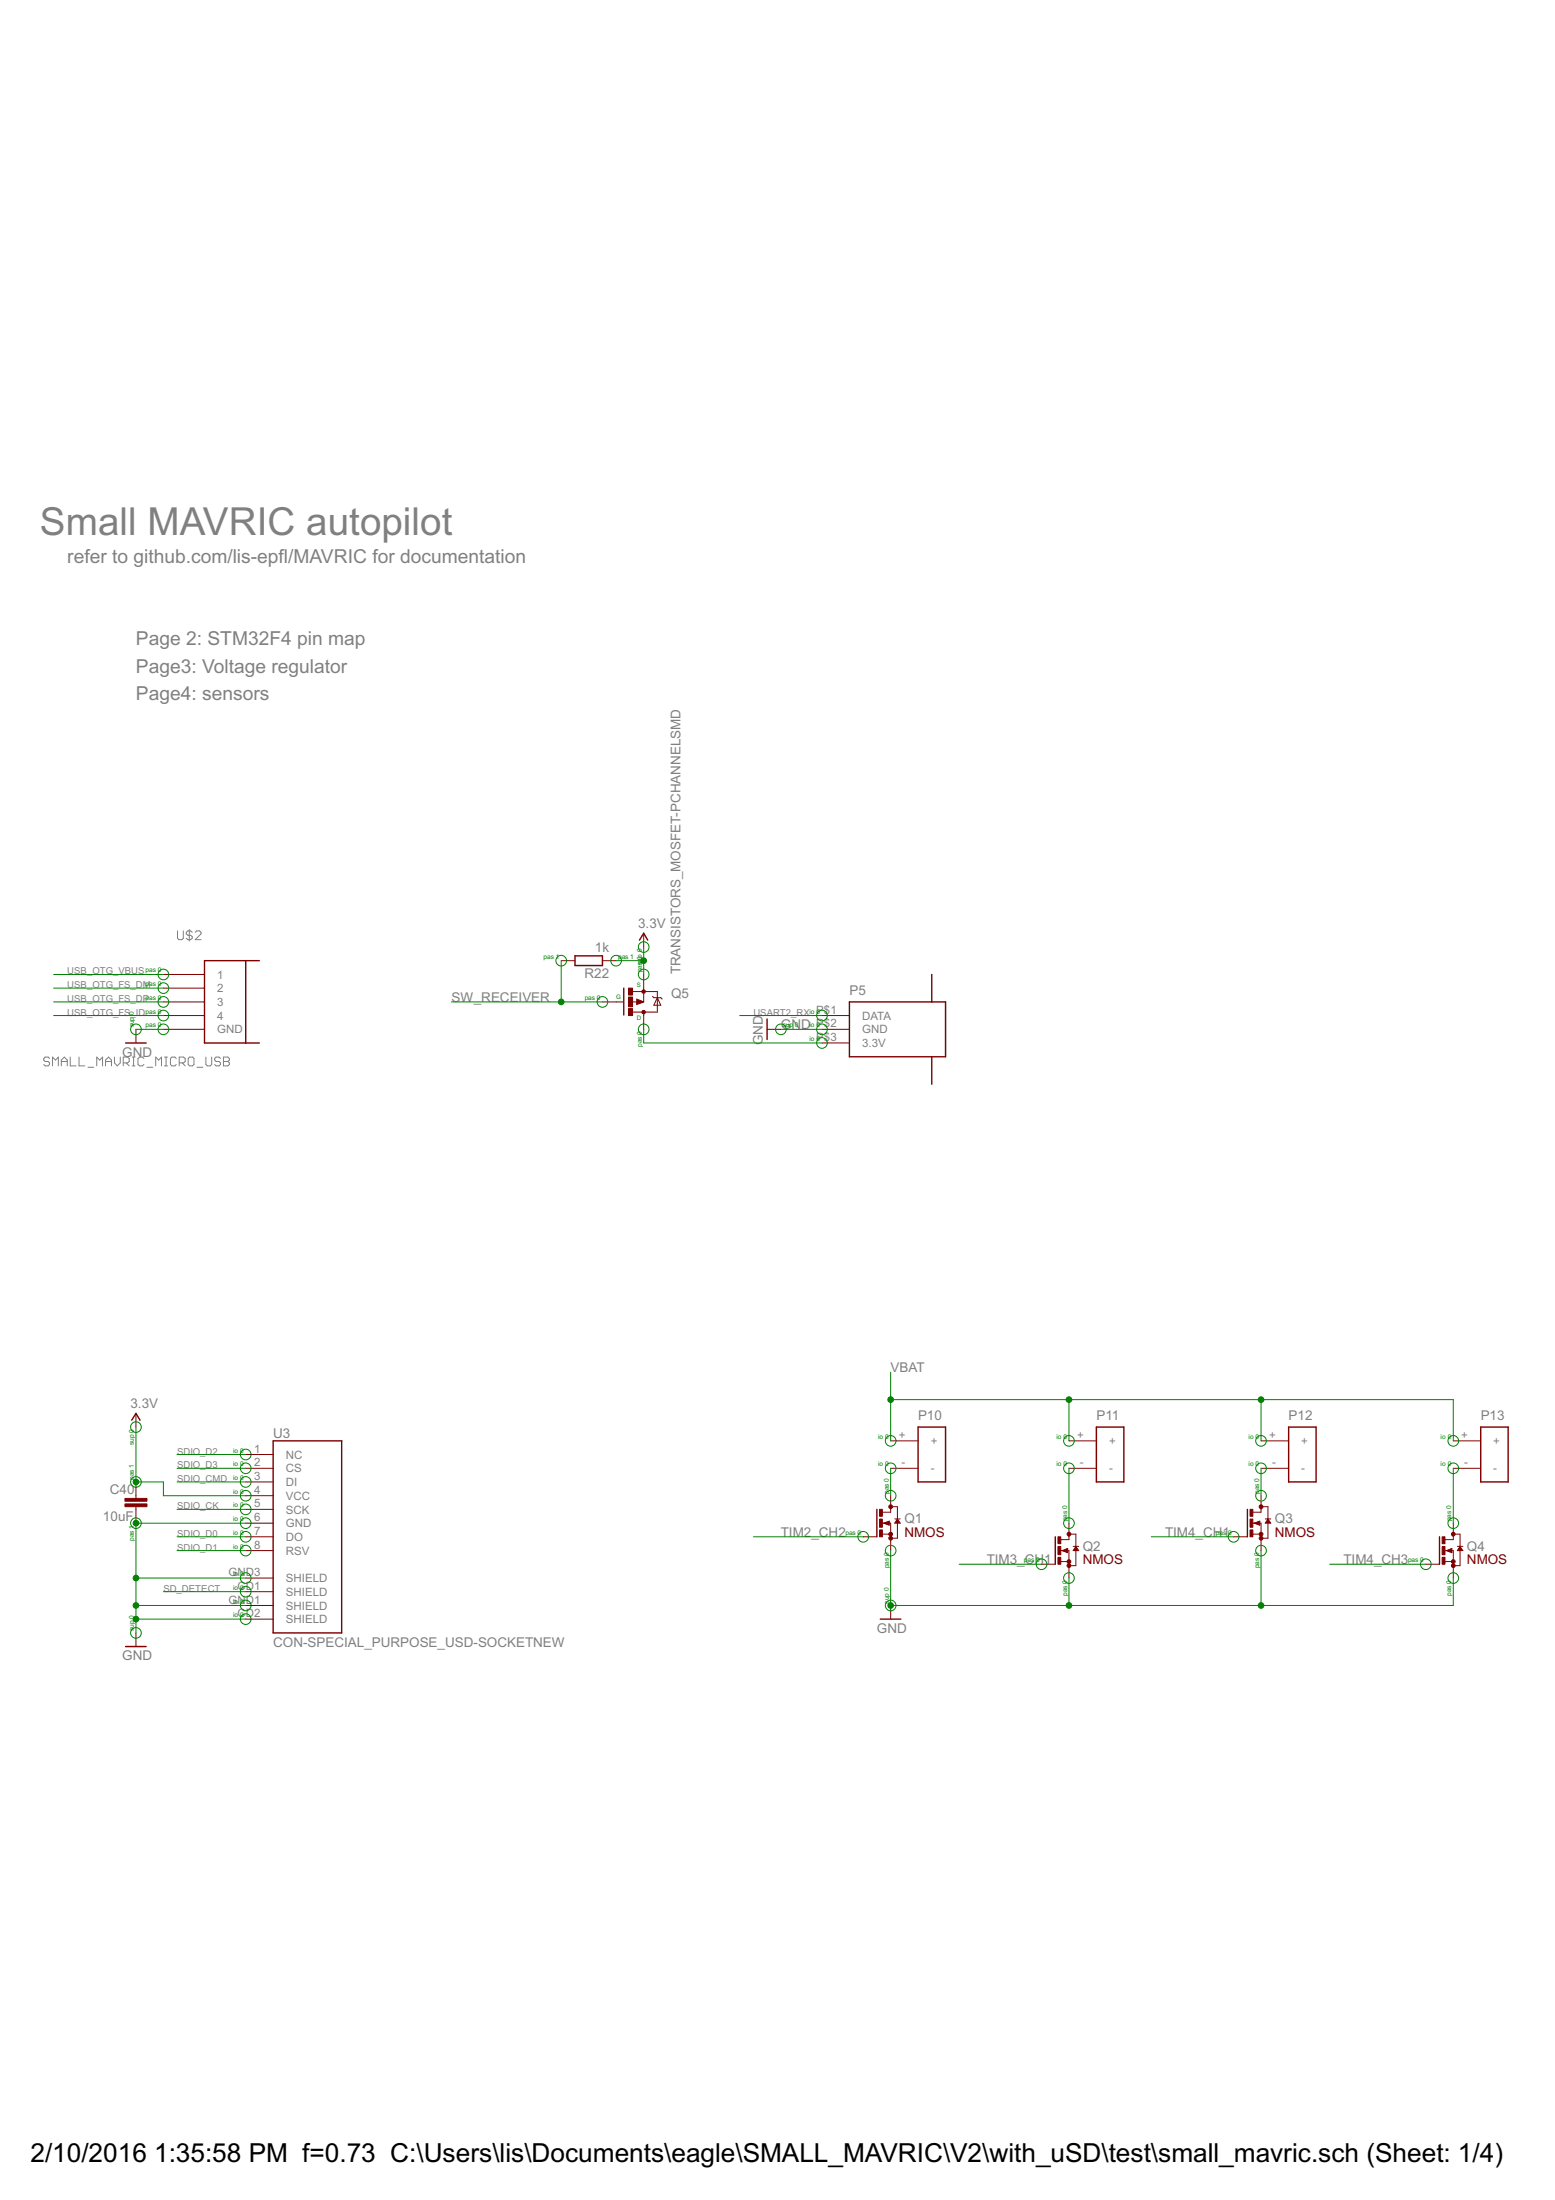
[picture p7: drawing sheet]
<svg xmlns="http://www.w3.org/2000/svg" width="210mm" height="297mm" viewBox="0 0 210 297" stroke-linecap="round" stroke-linejoin="round" font-family="sans-serif">
<g fill="none" stroke="#808080" stroke-width=".13">
<path d="M24 125.7v1l.2 .2h.4l.1-.2v-1M25.5 125.5v1.6M26 125.9l-.3-.2h-.3l-.3 .2v.2l.3 .2h.3l.3 .2v.2l-.3 .2h-.3l-.3-.2M26.4 125.9l.1-.2h.4l.2 .2v.2l-.7 .8h.7M6.7 142.9l-.2-.2h-.4l-.2 .2v.2l.2 .2h.4l.2 .2v.2l-.2 .2h-.4l-.2-.2M7.1 143.9v-1.2l.4 .4 .4-.4v1.2M8.3 143.3h.8M8.3 143.9v-.8l.4-.4 .4 .4v.8M9.5 142.7v1.2h.8M10.7 142.7v1.2h.8M11.9 144.1h.8M13.1 143.9v-1.2l.4 .4 .3-.4v1.2"/>
<path d="M14.2 143.3h.8M14.2 143.9v-.8l.4-.4 .4 .4v.8M15.5 142.7v.8l.3 .4 .4-.4v-.8M16.6 143.5h.6l.2-.2v-.4l-.2-.2h-.6v1.2M17 143.5l.4 .4M17.8 142.7h.4M17.8 143.9h.4M18 142.7v1.2M19.4 142.9l-.2-.2h-.4l-.2 .2v.8l.2 .2h.4l.2-.2M19.8 144.1h.8M21 143.9v-1.2l.4 .4 .4-.4v1.2M22.2 142.7h.4"/>
<path d="M22.2 143.9h.4M22.4 142.7v1.2M23.8 142.9l-.2-.2h-.4l-.2 .2v.8l.2 .2h.4l.2-.2M24.2 143.5h.6l.2-.2v-.4l-.2-.2h-.6v1.2M24.6 143.5l.4 .4M25.6 142.7h.4l.2 .2v.8l-.2 .2h-.4l-.2-.2v-.8zM26.6 144.1h.8M27.8 142.7v1l.2 .2h.4l.2-.2v-1M29.8 142.9l-.2-.2h-.4l-.2 .2v.2l.2 .2h.4l.2 .2v.2l-.2 .2h-.4l-.2-.2M30.2 142.7h.6l.2 .2v.2l-.2 .2 .2 .2v.2l-.2 .2h-.6zM30.2 143.3h.6"/>
</g>
<g fill="none" stroke="#800000" stroke-width=".19">
<path d="M33.2 129.7v11.1M35 129.7h-7.4v11.1h7.4M77.6 129.1h3.7v1.3h-3.7zM84.2 133.4v3.6M86.3 126.9l.6-.9 .5 .9M103.5 137.6v2.8M114.7 135.3h12.9v7.4h-12.9zM125.8 131.6v3.7M17 140.8h2.7M125.8 142.7v3.7M17.8 191.7l.6-.9 .5 .9M36.9 194.5h9.2v26h-9.2z"/>
<path d="M123.9 192.7h3.7v7.4h-3.7zM148 192.7h3.7v7.4h-3.7zM173.9 192.7h3.8v7.4h-3.8zM199.9 192.7h3.7v7.4h-3.7zM118.4 203.8v3.7M118.8 218.6h2.8M119.5 205.7l.5 .1v-.3l-.4 .2M121.1 205.3l.2 .2h-.3zM142.5 207.5v3.7M143.6 209.4l.4 .1v-.3l-.3 .2M145.2 209l.2 .3h-.4zM168.4 203.8v3.7"/>
<path d="M169.5 205.7l.4 .1v-.3l-.3 .2M171.2 205.3l.1 .2h-.3zM194.3 207.5v3.7M195.4 209.4l.5 .1v-.3l-.4 .2M197.1 209l.2 .3h-.4zM17 222.3h2.7"/>
</g>
<g fill="none" stroke="#800000" stroke-width=".13">
<path d="M18.4 139v1.8M22.1 137.1h5.5M22.1 139h5.5M22.1 135.3h5.5M22.1 131.6h5.5M22.1 133.4h5.5M75.8 129.7h1.8M81.3 135.3h2.8M81.3 129.7h1.9M85.4 133.9h3.3v2.8h-3.3M85.4 135.3h.6M86 134.9l.9 .4-.9 .3z"/>
<path d="M86.9 126v1.9M86.9 131.6v3.7M86.9 136.7v2.3M88.1 134.5l.2 .2h.9l.2 .2M88.7 134.7l.5 1h-.9zM103.5 139h1.9M111 137.1h3.7M111 139h3.7M111 140.8h3.7M18.4 190.8v1.9M33.2 198.2h3.7M33.2 196.4h3.7"/>
<path d="M120.2 198.2h3.7M120.2 194.5h3.7M144.3 198.2h3.7M144.3 194.5h3.7M170.2 198.2h3.7M170.2 194.5h3.7M196.2 198.2h3.7M196.2 194.5h3.7M18.4 200.1v2.2M18.4 203.4v2.3M33.2 200.1h3.7M33.2 207.5h3.7"/>
<path d="M33.2 205.7h3.7M33.2 209.4h3.7M33.2 203.8h3.7M33.2 213.1h3.7M33.2 214.9h3.7M33.2 216.8h3.7M33.2 218.6h3.7M33.2 202h3.7M116.5 207.5h1.9M119.1 205.7h1.1v3.7M119.1 207.1h1.1M119.3 205.7l.7-.3v.5z"/>
<path d="M120.2 202v2.2h-1.1M120.2 216.8v1.8M120.2 203.4h.9v4.3h-.9M120.8 205.1h.7M121.1 205.1l.4 .6h-.7zM140.6 211.2h1.9M143.2 209.4h1.1v3.7M143.2 210.8h1.1M143.4 209.4l.7-.3v.5zM144.3 207.1h.9v4.3h-.9M144.3 205.7v2.2h-1.1M144.9 208.8h.7"/>
<path d="M145.2 208.8l.4 .6h-.7zM166.5 207.5h1.9M169.1 205.7h1.1v3.7M169.1 207.1h1.1M169.3 205.7l.8-.3v.5zM170.2 203.4h1v4.3h-1M170.2 202v2.2h-1.1M170.8 205.1h.7M171.2 205.1l.3 .6h-.7zM192.5 211.2h1.8M195.1 209.4h1.1v3.7M195.1 210.8h1.1"/>
<path d="M195.2 209.4l.8-.3v.5zM196.2 207.1h.9v4.3h-.9M196.2 205.7v2.2h-1.1M196.7 208.8h.8M197.1 208.8l.4 .6h-.8zM18.4 220.5v1.8"/>
</g>
<g fill="#800000" stroke="#800000" stroke-width=".13">
<path d="M86.7 133.7h.4v.3h-.4z" fill-rule="evenodd"/>
<path d="M86.7 136.5h.4v.3l-.2 .1-.2-.1z" fill-rule="evenodd"/>
<circle cx="120.2" cy="207.7" r=".25"/>
<circle cx="120.2" cy="207.1" r=".25"/>
<circle cx="120.2" cy="203.4" r=".25"/>
<circle cx="144.3" cy="211.4" r=".25"/>
<circle cx="144.3" cy="210.8" r=".25"/>
<circle cx="144.3" cy="207.1" r=".25"/>
<circle cx="170.2" cy="207.7" r=".25"/>
<circle cx="170.2" cy="207.1" r=".25"/>
<circle cx="170.2" cy="203.4" r=".25"/>
<circle cx="196.2" cy="211.4" r=".25"/>
<circle cx="196.2" cy="210.8" r=".25"/>
<circle cx="196.2" cy="207.1" r=".25"/>
</g>
<g fill="#800000" stroke="#800000" stroke-width=".13">
<path d="M84.8 133.4h.6v.9h-.6z"/>
<path d="M84.8 136.2h.6v.9h-.6z"/>
<path d="M84.8 134.6h.6v1.3h-.6z"/>
<path d="M16.9 203.1h2.9v.3h-2.9z"/>
<path d="M16.9 202.3h2.9v.4h-2.9z"/>
<path d="M118.7 203.8h.4v.9h-.4z"/>
<path d="M118.7 206.6h.4v.9h-.4z"/>
<path d="M118.7 205.1h.4v1.1h-.4z"/>
<path d="M142.8 207.5h.4v.9h-.4z"/>
<path d="M142.8 210.3h.4v.9h-.4z"/>
<path d="M142.8 208.8h.4v1.1h-.4z"/>
<path d="M168.7 203.8h.4v.9h-.4z"/>
<path d="M168.7 206.6h.4v.9h-.4z"/>
<path d="M168.7 205.1h.4v1.1h-.4z"/>
<path d="M194.7 207.5h.4v.9h-.4z"/>
<path d="M194.7 210.3h.4v.9h-.4z"/>
<path d="M194.7 208.8h.4v1.1h-.4z"/>
</g>
<path d="M86 135.1l.7 .2-.7 .1v-.1h.2" fill="none" stroke="#800000" stroke-width=".23"/>
<g fill="none" stroke="#008000" stroke-width=".13">
<path d="M7.2 135.3h14.9M7.2 131.6h14.9M7.2 133.4h14.9M7.2 137.1h14.9M18.4 139h3.7M60.9 135.3h20.4M75.8 129.7v5.6M83.2 129.7h3.7M86.9 127.9v3.7M86.9 139v1.8h24.1M99.8 137.1h11.2M105.4 139h5.6"/>
<path d="M18.4 192.7v7.4h3.7v1.9h11.1M23.9 196.4h9.3M23.9 198.2h9.3M120.2 185.3v9.2M120.2 198.2v3.8M120.2 189h76v5.5M144.3 189v5.5M144.3 198.2v7.5M170.2 189v5.5M170.2 198.2v3.8M196.2 198.2v7.5M18.4 218.6h14.8"/>
<path d="M18.4 216.8h14.8M18.4 213.1h14.8M22.1 214.9h11.1M23.9 200.1h9.3M23.9 203.8h9.3M23.9 207.5h9.3M23.9 209.4h9.3M33.2 205.7h-14.8v14.8M101.7 207.5h14.8M120.2 209.4v7.4h76v-3.7M129.5 211.2h11.1M144.3 213.1v3.7"/>
<path d="M155.4 207.5h11.1M170.2 209.4v7.4M179.5 211.2h13"/>
<circle cx="18.4" cy="139" r=".72"/>
<circle cx="22.1" cy="133.4" r=".72"/>
<circle cx="22.1" cy="135.3" r=".72"/>
<circle cx="22.1" cy="131.6" r=".72"/>
<circle cx="22.1" cy="137.1" r=".72"/>
<circle cx="22.1" cy="139" r=".72"/>
<circle cx="75.8" cy="129.7" r=".72"/>
<circle cx="81.3" cy="135.3" r=".72"/>
<circle cx="83.2" cy="129.7" r=".72"/>
<circle cx="86.9" cy="127.9" r=".72"/>
<circle cx="86.9" cy="139" r=".72"/>
<circle cx="86.9" cy="131.6" r=".72"/>
<circle cx="105.4" cy="139" r=".72"/>
<circle cx="111" cy="139" r=".72"/>
<circle cx="111" cy="137.1" r=".72"/>
<circle cx="111" cy="140.8" r=".72"/>
<circle cx="18.4" cy="192.7" r=".72"/>
<circle cx="33.2" cy="198.2" r=".72"/>
<circle cx="33.2" cy="196.4" r=".72"/>
<circle cx="120.2" cy="198.2" r=".72"/>
<circle cx="120.2" cy="194.5" r=".72"/>
<circle cx="144.3" cy="198.2" r=".72"/>
<circle cx="144.3" cy="194.5" r=".72"/>
<circle cx="170.2" cy="198.2" r=".72"/>
<circle cx="170.2" cy="194.5" r=".72"/>
<circle cx="196.2" cy="194.5" r=".72"/>
<circle cx="196.2" cy="198.2" r=".72"/>
<circle cx="18.4" cy="200.1" r=".72"/>
<circle cx="18.4" cy="205.7" r=".72"/>
<circle cx="33.2" cy="203.8" r=".72"/>
<circle cx="33.2" cy="202" r=".72"/>
<circle cx="33.2" cy="205.7" r=".72"/>
<circle cx="33.2" cy="214.9" r=".72"/>
<circle cx="33.2" cy="213.1" r=".72"/>
<circle cx="33.2" cy="216.8" r=".72"/>
<circle cx="33.2" cy="207.5" r=".72"/>
<circle cx="33.2" cy="209.4" r=".72"/>
<circle cx="33.2" cy="200.1" r=".72"/>
<circle cx="33.2" cy="218.6" r=".72"/>
<circle cx="116.5" cy="207.5" r=".72"/>
<circle cx="120.2" cy="202" r=".72"/>
<circle cx="120.2" cy="216.8" r=".72"/>
<circle cx="120.2" cy="209.4" r=".72"/>
<circle cx="140.6" cy="211.2" r=".72"/>
<circle cx="144.3" cy="213.1" r=".72"/>
<circle cx="144.3" cy="205.7" r=".72"/>
<circle cx="166.5" cy="207.5" r=".72"/>
<circle cx="170.2" cy="202" r=".72"/>
<circle cx="170.2" cy="209.4" r=".72"/>
<circle cx="192.5" cy="211.2" r=".72"/>
<circle cx="196.2" cy="205.7" r=".72"/>
<circle cx="196.2" cy="213.1" r=".72"/>
<circle cx="18.4" cy="220.5" r=".72"/>
</g>
<g fill="#008000" stroke="#008000" stroke-width=".13">
<circle cx="18.4" cy="218.6" r=".38"/>
<circle cx="18.4" cy="216.8" r=".38"/>
<circle cx="18.4" cy="213.1" r=".38"/>
<circle cx="18.4" cy="205.7" r=".38"/>
<circle cx="120.2" cy="216.8" r=".38"/>
<circle cx="170.2" cy="216.8" r=".38"/>
<circle cx="144.3" cy="216.8" r=".38"/>
<circle cx="86.9" cy="129.7" r=".38"/>
<circle cx="18.4" cy="200.1" r=".38"/>
<circle cx="75.8" cy="135.3" r=".38"/>
<circle cx="144.3" cy="189" r=".38"/>
<circle cx="170.2" cy="189" r=".38"/>
<circle cx="120.2" cy="189" r=".38"/>
</g>
<text font-size="5.8" fill="#808080" x="5.4" y="72.3">Small MAVRIC autopilot</text>
<g font-size="4">
<text x="4.1" y="291.9">2/10/2016</text>
<text x="20.8" y="291.9">1:35:58 PM f=0.73 C:\Users\lis\Documents\eagle\SMALL_MAVRIC\V2\with_uSD\test\small_mavric.sch (Sheet: 1/4)</text>
</g>
<g font-size="2.9" fill="#808080">
<text x="9.1" y="76">refer to github.com/lis-epfl/MAVRIC for documentation</text>
<text x="18.3" y="87.1">Page 2: STM32F4 pin map</text>
<text x="18.3" y="90.8">Page3: Voltage regulator</text>
<text x="18.3" y="94.5">Page4: sensors</text>
</g>
<g font-size="2" fill="#808080">
<text x="86.1" y="125.3">3.3V</text>
<text x="80.3" y="128.6">1k</text>
<text x="91.9" y="131.6" transform="rotate(-90 91.9 131.6)">TRANSISTORS_MOSFET-PCHANNELSMD</text>
<text x="60.9" y="135.3">SW_RECEIVER</text>
<text x="78.9" y="132.1">R22</text>
<text x="90.6" y="134.7">Q5</text>
<text x="114.7" y="134.3">P5</text>
<text x="16.5" y="142.7">GND</text>
<text x="103" y="141.2" transform="rotate(-90 103 141.2)">GND</text>
<text x="105.4" y="139">GND</text>
<text x="120.2" y="185.3">VBAT</text>
<text x="17.6" y="190.1">3.3V</text>
<text x="123.9" y="191.8">P10</text>
<text x="148" y="191.8">P11</text>
<text x="173.9" y="191.8">P12</text>
<text x="199.9" y="191.8">P13</text>
<text x="36.9" y="194.2">U3</text>
<text x="14.8" y="201.7">C40</text>
<text x="13.9" y="205.4">10uF</text>
<text x="105.4" y="207.5">TIM2_CH2</text>
<text x="122.1" y="205.6">Q1</text>
<text x="146.2" y="209.4">Q2</text>
<text x="157.3" y="207.5">TIM4_CH1</text>
<text x="172.1" y="205.6">Q3</text>
<text x="198" y="209.4">Q4</text>
<text x="133.2" y="211.2">TIM3_CH1</text>
<text x="181.3" y="211.2">TIM4_CH3</text>
<text x="118.4" y="220.5">GND</text>
<text x="16.5" y="224.2">GND</text>
<text x="36.9" y="222.3">CON-SPECIAL_PURPOSE_USD-SOCKETNEW</text>
</g>
<g font-size="2" fill="#800000">
<text x="122.1" y="207.5">NMOS</text>
<text x="172.1" y="207.5">NMOS</text>
<text x="146.2" y="211.2">NMOS</text>
<text x="198" y="211.2">NMOS</text>
</g>
<g font-size="1.7" fill="#808080">
<text x="29.3" y="132.1">1</text>
<text x="29.3" y="134">2</text>
<text x="29.3" y="135.8">3</text>
<text x="29.3" y="137.7">4</text>
<text x="110.2" y="136.9">P$1</text>
<text x="116.4" y="137.7">DATA</text>
<text x="29.3" y="139.5">GND</text>
<text x="110.2" y="140.6">P$3</text>
<text x="110.2" y="138.7">P$2</text>
<text x="116.4" y="141.4">3.3V</text>
<text x="116.4" y="139.5">GND</text>
<text x="34.3" y="198">2</text>
<text x="34.3" y="196.1">1</text>
<text x="38.6" y="196.9">NC</text>
<text x="121.3" y="194.3">+</text>
<text x="121.7" y="198">-</text>
<text x="125.6" y="195.1">+</text>
<text x="145.4" y="194.3">+</text>
<text x="145.8" y="198">-</text>
<text x="149.7" y="195.1">+</text>
<text x="171.3" y="194.3">+</text>
<text x="171.7" y="198">-</text>
<text x="175.6" y="195.1">+</text>
<text x="197.3" y="194.3">+</text>
<text x="197.6" y="198">-</text>
<text x="201.6" y="195.1">+</text>
<text x="34.3" y="199.8">3</text>
<text x="34.3" y="203.5">5</text>
<text x="34.3" y="201.7">4</text>
<text x="38.6" y="198.8">CS</text>
<text x="38.6" y="200.6">DI</text>
<text x="38.6" y="202.5">VCC</text>
<text x="125.6" y="198.8">-</text>
<text x="149.7" y="198.8">-</text>
<text x="175.6" y="198.8">-</text>
<text x="201.6" y="198.8">-</text>
<text x="34.3" y="207.2">7</text>
<text x="34.3" y="205.4">6</text>
<text x="34.3" y="209.1">8</text>
<text x="38.6" y="208.1">DO</text>
<text x="38.6" y="206.2">GND</text>
<text x="38.6" y="209.9">RSV</text>
<text x="38.6" y="204.4">SCK</text>
<text x="30.8" y="212.8">GND3</text>
<text x="32.1" y="214.6">CD1</text>
<text x="38.6" y="213.6">SHIELD</text>
<text x="38.6" y="215.5">SHIELD</text>
<text x="30.8" y="216.5">GND1</text>
<text x="32.1" y="218.4">CD2</text>
<text x="38.6" y="217.3">SHIELD</text>
<text x="38.6" y="219.2">SHIELD</text>
</g>
<g font-size="1.4" fill="#808080">
<text x="9.1" y="131.6">USB_OTG_VBUS</text>
<text x="9.1" y="133.4">USB_OTG_FS_DM</text>
<text x="9.1" y="135.3">USB_OTG_FS_DP</text>
<text x="9.1" y="137.1">USB_OTG_FS_ID</text>
<text x="101.7" y="137.1">USART2_RX</text>
<text x="23.9" y="196.4">SDIO_D2</text>
<text x="23.9" y="198.2">SDIO_D3</text>
<text x="23.9" y="200.1">SDIO_CMD</text>
<text x="23.9" y="203.8">SDIO_CK</text>
<text x="23.9" y="207.5">SDIO_D0</text>
<text x="23.9" y="209.4">SDIO_D1</text>
<text x="22" y="214.9">SD_DETECT</text>
</g>
<g font-size="1" fill="#008000">
<text x="19.7" y="131.3">pas 0</text>
<text x="73.4" y="129.5">pas 1</text>
<text x="83.4" y="129.5">pas 1</text>
<text x="86.6" y="131.3" transform="rotate(-90 86.6 131.3)">passu0p 0</text>
<text x="18.1" y="137.1" transform="rotate(-90 18.1 137.1)">0</text>
<text x="19.7" y="133.2">pas 0</text>
<text x="19.7" y="135">pas 0</text>
<text x="19.7" y="136.9">pas 0</text>
<text x="78.9" y="135">pas 0</text>
<text x="109.3" y="136.9">io 0</text>
<text x="18.1" y="138.7" transform="rotate(-90 18.1 138.7)">sup</text>
<text x="19.7" y="138.7">pas 0</text>
<text x="86.6" y="141.4" transform="rotate(-90 86.6 141.4)">pas 0</text>
<text x="105.7" y="138.7">sup 0</text>
<text x="109.3" y="140.6">io 0</text>
<text x="109.3" y="138.7">io 0</text>
<text x="18.1" y="195.1" transform="rotate(-90 18.1 195.1)">sup 0</text>
<text x="31.5" y="198">io 0</text>
<text x="31.5" y="196.1">io 0</text>
<text x="118.5" y="194.3">io 0</text>
<text x="118.5" y="198">io 0</text>
<text x="142.6" y="194.3">io 0</text>
<text x="142.6" y="198">io 0</text>
<text x="168.5" y="194.3">io 0</text>
<text x="168.5" y="198">io 0</text>
<text x="194.5" y="194.3">io 0</text>
<text x="194.5" y="198">io 0</text>
<text x="18.1" y="199.8" transform="rotate(-90 18.1 199.8)">pas 1</text>
<text x="31.5" y="199.8">io 0</text>
<text x="31.5" y="203.5">io 0</text>
<text x="31.5" y="201.7">io 0</text>
<text x="120" y="201.7" transform="rotate(-90 120 201.7)">pas 0</text>
<text x="170" y="201.7" transform="rotate(-90 170 201.7)">pas 0</text>
<text x="18.1" y="208" transform="rotate(-90 18.1 208)">pas 1</text>
<text x="31.5" y="207.2">io 0</text>
<text x="31.5" y="205.4">io 0</text>
<text x="31.5" y="209.1">io 0</text>
<text x="114.1" y="207.2">pas 0</text>
<text x="144" y="205.4" transform="rotate(-90 144 205.4)">pas 0</text>
<text x="164.1" y="207.2">pas 0</text>
<text x="195.9" y="205.4" transform="rotate(-90 195.9 205.4)">pas 0</text>
<text x="31.5" y="212.8">io 0</text>
<text x="31.5" y="214.6">io 0</text>
<text x="120" y="211.7" transform="rotate(-90 120 211.7)">pas 0</text>
<text x="138.2" y="210.9">pas 0</text>
<text x="144" y="215.5" transform="rotate(-90 144 215.5)">pas 0</text>
<text x="170" y="211.7" transform="rotate(-90 170 211.7)">pas 0</text>
<text x="190.1" y="210.9">pas 0</text>
<text x="195.9" y="215.5" transform="rotate(-90 195.9 215.5)">pas 0</text>
<text x="18.1" y="220.2" transform="rotate(-90 18.1 220.2)">sup 0</text>
<text x="31.5" y="216.5">io 0</text>
<text x="31.5" y="218.4">io 0</text>
<text x="120" y="216.5" transform="rotate(-90 120 216.5)">sup 0</text>
</g>
<g font-size=".9" fill="#008000">
<text x="83.2" y="134.9">G</text>
<text x="86" y="137.7">D</text>
<text x="86" y="133.3">S</text>
</g>
</svg>
